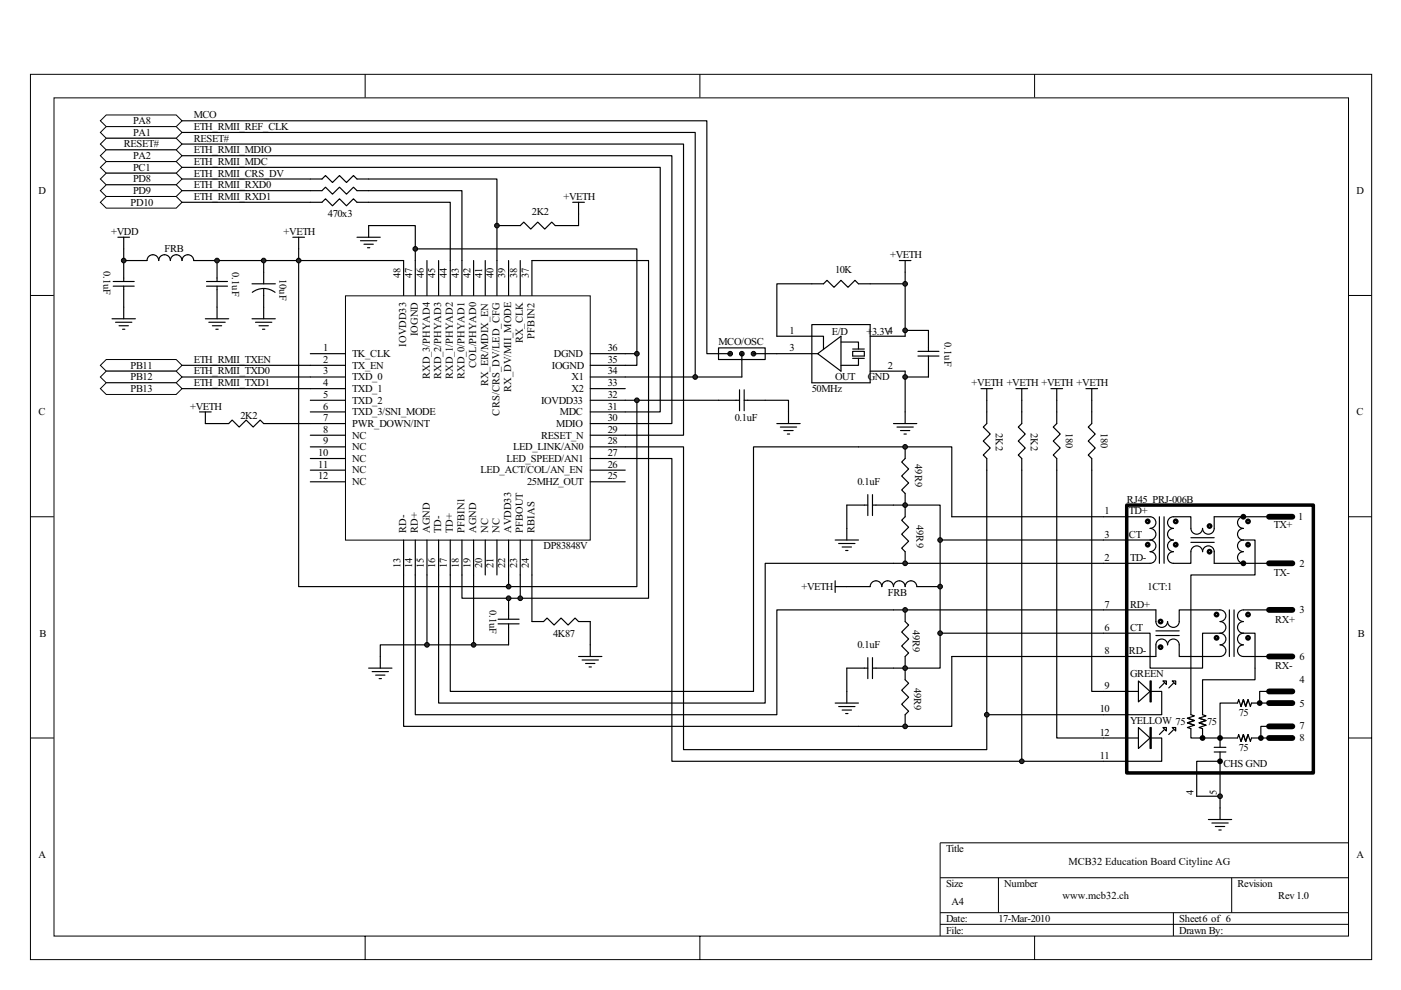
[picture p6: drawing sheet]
<svg xmlns="http://www.w3.org/2000/svg" width="297mm" height="210mm" viewBox="0 0 297 210" stroke-linecap="round" stroke-linejoin="round" font-family="sans-serif">
<g fill="none" stroke="#000" stroke-width=".21">
<path d="M6.5 15.8h284.3v187.7h-284.3zM77.4 15.7v5M148.4 15.7v5M219.4 15.7v5M11.4 20.8h274.5v177.7h-274.5zM6.4 62.7h5M285.9 62.7h4.9M6.4 109.6h5M285.9 109.6h4.9M6.4 156.5h5M285.9 156.5h4.9M285.9 178.8h-86.6v19.7"/>
<path d="M77.4 198.5v5M148.4 198.5v5M199.3 186.2h86.6M199.3 193.6h86.6M199.3 196.1h86.6M211.7 186.2v7.4M219.4 198.5v5M248.8 193.6v4.9M261.1 186.2v7.4"/>
</g>
<g fill="none" stroke="#000" stroke-width=".25">
<path d="M78.2 38h27.2v17.3M43.8 59.7h4.4M46 55.3v4.4M55.9 57.7v2.5M62.1 50.3h2.5M63.3 50.3v2.5M78.2 47.8h9.8v7.5M78.2 40.4h19.7v14.9M78.2 42.9h17.3v12.4M190.7 55.3h2.4M191.9 55.3v16h-7.4M38.6 80h27.2"/>
<path d="M38.6 77.5h27.2M43.8 60.7h4.4M46 60.7v4.4M53.4 60.2h5M53.5 62a4 4 0 0 1 4.8 0M55.9 61.2v3.9M164.7 75h8.7M172.1 68.8h12.4v12.4h-12.4zM173.4 75l4.9-3.7v7.4zM178.3 72.5h3.7v1.5M180.8 74.5h2.5v1h-2.5zM180.8 74h2.5"/>
<path d="M180.8 76h2.5M182 76v1.5h-3.7M184.5 78.7h7.4v11.1M191.9 60.2h-9.9l-.7-.7-1.5 1.4-1.5-1.4-1.5 1.4-1.5-1.4-.7 .7h-9.9v11.1h9.9v2.7M191.9 70.1h4.9v4.4M194.6 75.5h4.5M194.6 74.5h4.5M196.8 75.5v4.5h-4.9M38.6 82.4h27.2M152.3 84.9h4.5M156.8 82.7v4.4M157.8 84.9h4.4"/>
<path d="M157.8 82.7v4.4M164.7 89.8h5M165.4 90.6h3.5M166.2 91.3h2M166.9 92.1h.5M167.2 87.4v2.4M182 94.8h19.8v14.8M189.4 89.8h5M190.2 90.6h3.4M190.9 91.3h2M191.7 92.1h.5M191.9 94.8v2.5l-.7 .7 1.4 1.5-1.4 1.5 1.4 1.4-1.4 1.5 .7 .8v4.9l-.7 .7 1.4 1.5-1.4 1.5 1.4 1.5-1.4 1.5 .7 .7v2.5"/>
<path d="M179.5 107.1h4.5M184 104.9v4.5M185 107.1h4.4M185 104.9v4.5M189.4 119.5h44.5M105.6 131.3h4.5M105.6 132.3h4.5M107.8 126.9v4.4M107.8 132.3v4.5M112.8 131.8h2.4l.8-.7 1.5 1.5 1.5-1.5 1.4 1.5 1.5-1.5 .8 .7h2.4v7.4M122.7 139.2h4.9M123.4 140h3.5"/>
<path d="M184 139.5v4.4M185 139.5v4.4M189.4 129.4h44.5M191.9 129.4v2.4l.7 .8-1.4 1.5 1.4 1.4-1.4 1.5 1.4 1.5-.7 .7v5l.7 .7-1.4 1.5 1.4 1.5-1.4 1.5 1.4 1.5-.7 .7v2.5M201.8 139.2v14.9h-19.8M124.2 140.7h1.9M124.9 141.5h.5M179.5 141.7h4.5M185 141.7h4.4M256.2 173.8h4.9M256.9 174.6h3.5M257.7 175.3h2"/>
<path d="M258.4 176h.5M258.7 171.4v2.4"/>
</g>
<path d="M22.5 24.4h14.9l1.2 1.2-1.2 1.3h-14.9l-1.2-1.3z" fill-rule="evenodd" fill="#fff"/>
<path d="M22.5 24.4h14.9l1.2 1.2-1.2 1.3h-14.9l-1.2-1.3z" fill="none" stroke="#000" stroke-width=".21"/>
<path d="M22.5 26.9h14.9l1.2 1.2-1.2 1.2h-14.9l-1.2-1.2z" fill-rule="evenodd" fill="#fff"/>
<path d="M22.5 26.9h14.9l1.2 1.2-1.2 1.2h-14.9l-1.2-1.2z" fill="none" stroke="#000" stroke-width=".21"/>
<path d="M21.3 30.6l1.2-1.3h14.9l1.2 1.3-1.2 1.2h-14.9z" fill-rule="evenodd" fill="#fff"/>
<path d="M21.3 30.6l1.2-1.3h14.9l1.2 1.3-1.2 1.2h-14.9z" fill="none" stroke="#000" stroke-width=".21"/>
<path d="M21.3 35.5l1.2-1.2h14.9l1.2 1.2-1.2 1.2h-14.9z" fill-rule="evenodd" fill="#fff"/>
<path d="M21.3 35.5l1.2-1.2h14.9l1.2 1.2-1.2 1.2h-14.9z" fill="none" stroke="#000" stroke-width=".21"/>
<path d="M22.5 36.7h14.9l1.2 1.3-1.2 1.2h-14.9l-1.2-1.2z" fill-rule="evenodd" fill="#fff"/>
<path d="M22.5 36.7h14.9l1.2 1.3-1.2 1.2h-14.9l-1.2-1.2z" fill="none" stroke="#000" stroke-width=".21"/>
<path d="M22.5 39.2h14.9l1.2 1.2-1.2 1.3h-14.9l-1.2-1.3z" fill-rule="evenodd" fill="#fff"/>
<path d="M22.5 39.2h14.9l1.2 1.2-1.2 1.3h-14.9l-1.2-1.3z" fill="none" stroke="#000" stroke-width=".21"/>
<path d="M21.3 42.9l1.2-1.2h14.9l1.2 1.2-1.2 1.2h-14.9z" fill-rule="evenodd" fill="#fff"/>
<path d="M21.3 42.9l1.2-1.2h14.9l1.2 1.2-1.2 1.2h-14.9z" fill="none" stroke="#000" stroke-width=".21"/>
<path d="M21.3 77.5l1.2-1.2h14.9l1.2 1.2-1.2 1.2h-14.9z" fill-rule="evenodd" fill="#fff"/>
<path d="M21.3 77.5l1.2-1.2h14.9l1.2 1.2-1.2 1.2h-14.9z" fill="none" stroke="#000" stroke-width=".21"/>
<path d="M22.5 78.7h14.9l1.2 1.3-1.2 1.2h-14.9l-1.2-1.2z" fill-rule="evenodd" fill="#fff"/>
<path d="M22.5 78.7h14.9l1.2 1.3-1.2 1.2h-14.9l-1.2-1.2z" fill="none" stroke="#000" stroke-width=".21"/>
<path d="M21.3 82.4l1.2-1.2h14.9l1.2 1.2-1.2 1.3h-14.9z" fill-rule="evenodd" fill="#fff"/>
<path d="M21.3 82.4l1.2-1.2h14.9l1.2 1.2-1.2 1.3h-14.9z" fill="none" stroke="#000" stroke-width=".21"/>
<g fill="none" stroke="#000" stroke-width=".25">
<path d="M201.8 109.6h32.1M238.9 109.6h4.9a1.23 1.23 0 0 1 1.3 1.2 1.23 1.23 0 0 1-1.3 1.3 1.23 1.23 0 0 1 1.3 1.2 1.23 1.23 0 0 1-1.3 1.2M238.9 114.5h4.9M243.8 114.5a1.23 1.23 0 0 1 1.3 1.3 1.23 1.23 0 0 1-1.3 1.2 1.24 1.24 0 0 1 1.3 1.2 1.24 1.24 0 0 1-1.3 1.3h-4.9M245.8 109.6v9.9M246.8 109.6v9.9M248.8 109.6a1.23 1.23 0 0 0-1.3 1.2 1.23 1.23 0 0 0 1.3 1.3 1.23 1.23 0 0 0-1.3 1.2 1.23 1.23 0 0 0 1.3 1.2 1.24 1.24 0 0 0-1.3 1.3 1.24 1.24 0 0 0 1.3 1.2 1.24 1.24 0 0 0-1.3 1.2 1.24 1.24 0 0 0 1.3 1.3M252.5 114h4.9M252.5 117a1.24 1.24 0 0 1 1.2-1.2 1.24 1.24 0 0 1 1.3 1.2 1.24 1.24 0 0 1 1.2-1.2 1.24 1.24 0 0 1 1.2 1.2v2.5M252.5 115h4.9M257.4 109.6v2.5a1.24 1.24 0 0 1-1.2 1.2 1.24 1.24 0 0 1-1.2-1.2 1.24 1.24 0 0 1-1.3 1.2 1.24 1.24 0 0 1-1.2-1.2M263.6 109.6h5"/>
<path d="M263.6 119.5h5M201.8 139.2h32.1M245.1 133.8h4.9M245.1 129.4v2.4a1.24 1.24 0 0 0 1.2 1.3 1.24 1.24 0 0 0 1.2-1.3 1.24 1.24 0 0 0 1.3 1.3 1.24 1.24 0 0 0 1.2-1.3M245.1 134.8h4.9M250 136.8a1.24 1.24 0 0 0-1.2-1.3 1.24 1.24 0 0 0-1.3 1.3 1.24 1.24 0 0 0-1.2-1.3 1.24 1.24 0 0 0-1.2 1.3v2.4M258.7 129.4a1.23 1.23 0 0 1 1.2 1.2 1.23 1.23 0 0 1-1.2 1.2 1.24 1.24 0 0 1 1.2 1.3 1.24 1.24 0 0 1-1.2 1.2 1.24 1.24 0 0 1 1.2 1.2 1.24 1.24 0 0 1-1.2 1.3 1.24 1.24 0 0 1 1.2 1.2 1.24 1.24 0 0 1-1.2 1.2M260.7 129.4v9.8M261.6 129.4v9.8M263.6 129.4a1.23 1.23 0 0 0-1.2 1.2 1.23 1.23 0 0 0 1.2 1.2 1.24 1.24 0 0 0-1.2 1.3 1.24 1.24 0 0 0 1.2 1.2 1.24 1.24 0 0 0-1.2 1.2 1.24 1.24 0 0 0 1.2 1.3 1.24 1.24 0 0 0-1.2 1.2 1.24 1.24 0 0 0 1.2 1.2"/>
</g>
<g fill="none" stroke="#000" stroke-width=".74">
<circle cx="243.3" cy="115.5" r=".25"/>
<circle cx="243.3" cy="110.6" r=".25"/>
<circle cx="249.3" cy="115.5" r=".25"/>
<circle cx="249.3" cy="110.6" r=".25"/>
<circle cx="256.4" cy="117" r=".25"/>
<circle cx="256.4" cy="111.6" r=".25"/>
<circle cx="257.9" cy="130.3" r=".25"/>
<circle cx="257.9" cy="135.3" r=".25"/>
<circle cx="264.6" cy="130.3" r=".25"/>
<circle cx="264.6" cy="135.3" r=".25"/>
</g>
<circle cx="246.1" cy="137.3" r=".25" fill="#fff"/>
<circle cx="246.1" cy="137.3" r=".25" fill="none" stroke="#000" stroke-width=".74"/>
<circle cx="246.1" cy="131.8" r=".25" fill="#fff"/>
<g fill="none" stroke="#000" stroke-width=".74">
<path d="M238.9 107.1h39.6v56.8h-39.6z"/>
<circle cx="264.6" cy="115.5" r=".25"/>
<circle cx="264.6" cy="110.6" r=".25"/>
<circle cx="246.1" cy="131.8" r=".25"/>
<circle cx="255" cy="156.5" r=".25"/>
<circle cx="258.7" cy="156.5" r=".25"/>
<circle cx="267.1" cy="149.1" r=".25"/>
<circle cx="267.3" cy="156.5" r=".25"/>
<circle cx="258.7" cy="161.5" r=".25"/>
</g>
<g fill="none" stroke="#000" stroke-width=".25">
<path d="M233.9 109.6h5M233.9 114.5h5M233.9 119.5h5M248.8 109.6h3.7v2.5M252.5 117v2.5h-3.7M257.4 109.6h6.2a1.23 1.23 0 0 0-1.2 1.2 1.23 1.23 0 0 0 1.2 1.3 1.23 1.23 0 0 0-1.2 1.2 1.23 1.23 0 0 0 1.2 1.2M263.6 114.5a1.23 1.23 0 0 0-1.2 1.3 1.23 1.23 0 0 0 1.2 1.2 1.24 1.24 0 0 0-1.2 1.2 1.24 1.24 0 0 0 1.2 1.3h-6.2M263.6 114.5h2.5v7.5h-13.6v29.6l.7 .2-1.4 .5 1.4 .5-1.4 .5 1.4 .5M233.9 129.4h11.2M233.9 134.3h5M233.9 139.2h11.2M250 136.8v2.4h8.7"/>
<path d="M258.7 129.4h-8.7v2.4M263.6 134.3h2.5v9.9h-11.1v7.4l.7 .2-1.5 .5 1.5 .5-1.5 .5 1.5 .5M263.6 129.4h5M263.6 139.2h5M246.8 154.8l-1 1M248.8 154.8l-1 1M251.8 152.3l1.4 .5-1.4 .5 1.4 .5-1.4 .5 .7 .3v1.9h6.2M254.2 152.3l1.5 .5-1.5 .5 1.5 .5-1.5 .5 .8 .3v1.9M257.4 158.5h2.5M257.4 159.5h2.5M258.7 156.5v2M258.7 159.5v2"/>
<path d="M264.6 148.4l-.5 1.5-.5-1.5-.5 1.5-.5-1.5-.2 .7h-3.7v7.4M264.6 155.8l-.5 1.5-.5-1.5-.5 1.5-.5-1.5-.2 .7h-3.7M268.6 149.1h-3.3l-.2 .8-.5-1.5-.5 1.5-.5-1.5-.5 1.5M268.6 156.5h-3.3l-.2 .8-.5-1.5-.5 1.5-.5-1.5-.5 1.5M268.6 154.1h-1.3v2.4M268.6 146.7h-1.5v2.4M253.7 163.9v5M258.7 163.9v5"/>
</g>
<path d="M269.1 119.5h4.9M269.1 109.6h4.9M269.1 139.2h4.9M269.1 129.4h4.9M269.1 146.7h4.9M269.1 154.1h4.9M269.1 156.5h4.9M269.1 149.1h4.9" fill="none" stroke="#000" stroke-width="1.2"/>
<path d="M241.4 154.3l2.4 2.2-2.4 2.3z" fill="#fff"/>
<path d="M241.4 154.3l2.4 2.2-2.4 2.3z" fill="none" stroke="#000" stroke-width=".25"/>
<path d="M243.8 154.3h.3v4.5h-.3z" fill="#fff"/>
<path d="M243.8 154.3h.3v4.5h-.3z" fill="none" stroke="#000" stroke-width=".25"/>
<path d="M248.5 154.3h.8v.7z" fill="#fff"/>
<path d="M248.5 154.3h.8v.7z" fill="none" stroke="#000" stroke-width=".25"/>
<path d="M246.6 154.3h.7v.7z" fill="#fff"/>
<path d="M238.9 156.5h2.5M243.8 156.5h2.5v5h-7.4M246.6 154.3h.7v.7zM246.8 144.9l-1 1M248.8 144.9l-1 1" fill="none" stroke="#000" stroke-width=".25"/>
<path d="M241.4 144.4l2.4 2.3-2.4 2.2z" fill="#fff"/>
<path d="M241.4 144.4l2.4 2.3-2.4 2.2z" fill="none" stroke="#000" stroke-width=".25"/>
<path d="M243.8 144.4h.3v4.5h-.3z" fill="#fff"/>
<path d="M243.8 144.4h.3v4.5h-.3z" fill="none" stroke="#000" stroke-width=".25"/>
<path d="M248.5 144.4h.8v.8z" fill="#fff"/>
<path d="M248.5 144.4h.8v.8z" fill="none" stroke="#000" stroke-width=".25"/>
<path d="M246.6 144.4h.7v.8z" fill="#fff"/>
<g fill="none" stroke="#000" stroke-width=".25">
<path d="M208 82.4h2.5M209.2 82.4v7.4l-.7 .8 1.5 1.5-1.5 1.4 1.5 1.5-1.5 1.5 .7 .8v54.3M215.4 82.4h2.5M216.6 82.4v7.4l-.7 .8 1.5 1.5-1.5 1.4 1.5 1.5-1.5 1.5 .7 .8v64.2M222.8 82.4h2.5M224.1 82.4v7.4l-.8 .8 1.5 1.5-1.5 1.4 1.5 1.5-1.5 1.5 .8 .8v59.2h14.8M230.2 82.4h2.5M231.5 82.4v7.4l-.8 .8 1.5 1.5-1.5 1.4 1.5 1.5-1.5 1.5 .8 .8v49.4h9.9M238.9 134.3h4.9v7.4h11.2v-7.4h3.7M243.8 146.7h2.5v4.9h-12.4M246.6 144.4h.7v.8zM233.9 161.5h5"/>
<path d="M253.7 163.9v-2.4h5v2.4"/>
</g>
<g fill="none" stroke="#000" stroke-width=".74">
<circle cx="263.6" cy="119.5" r=".25"/>
<circle cx="263.6" cy="109.6" r=".25"/>
</g>
<path d="M21.3 33l1.2-1.2h14.9l1.2 1.2-1.2 1.3h-14.9z" fill-rule="evenodd" fill="#fff"/>
<path d="M21.3 33l1.2-1.2h14.9l1.2 1.2-1.2 1.3h-14.9z" fill="none" stroke="#000" stroke-width=".21"/>
<g fill="none" stroke="#000" stroke-width=".25">
<path d="M38.6 38h29.7l.7-.8 1.5 1.5 1.5-1.5 1.5 1.5 1.4-1.5 .8 .8h2.5M24 59.7h4.5M25 50.3h2.5M26.2 50.3v2.5M36.1 55.3a1.24 1.24 0 0 1 1.3-1.3 1.24 1.24 0 0 1 1.2 1.3 1.24 1.24 0 0 1 1.2-1.3 1.24 1.24 0 0 1 1.3 1.3h4.9M36.1 55.3a1.24 1.24 0 0 0-1.2-1.3 1.24 1.24 0 0 0-1.3 1.3 1.24 1.24 0 0 0-1.2-1.3 1.24 1.24 0 0 0-1.2 1.3h-5v4.4M38.6 42.9h29.7l.7-.7 1.5 1.5 1.5-1.5 1.5 1.5 1.4-1.5 .8 .7h2.5M38.6 40.4h29.7l.7-.7 1.5 1.5 1.5-1.5 1.5 1.5 1.4-1.5 .8 .7h2.5M23.8 67.6h4.9M24 60.7h4.5M24.5 68.4h3.5M25.2 69.1h2"/>
<path d="M26 69.8h.5M26.2 60.7v6.9M177.1 114.5h4.9M177.8 115.3h3.5M178.6 116h1.9M179.3 116.8h.5M179.5 107.1v7.4M189.4 107.1h9.9v34.6h-9.9M199.3 114.5h34.6M177.1 123.2v2.5M199.3 124.4h-4.9a1.24 1.24 0 0 0-1.3-1.2 1.24 1.24 0 0 0-1.2 1.2 1.24 1.24 0 0 0-1.2-1.2 1.24 1.24 0 0 0-1.3 1.2 1.24 1.24 0 0 0-1.2-1.2 1.24 1.24 0 0 0-1.2 1.2 1.24 1.24 0 0 0-1.3-1.2 1.24 1.24 0 0 0-1.2 1.2h-7.4M177.1 149.1h4.9"/>
<path d="M177.8 149.9h3.5M178.6 150.6h1.9M179.3 151.3h.5M179.5 141.7v7.4"/>
</g>
<path d="M73.3 62.8h51.8v51.8h-51.8z" fill="#fff"/>
<path d="M73.2 62.7h51.9v51.9h-51.9z" fill="none" stroke="#000" stroke-width=".21"/>
<g fill="none" stroke="#000" stroke-width=".25">
<path d="M38.6 28.1h108.8v51.9M26.2 52.8v2.5M46 55.3h39.6v7.4M63.3 52.8v71.6h44.5M88 55.3v7.4M88 52.8h47v22.2M90.5 55.3v7.4M93 55.3v7.4M95.5 55.3v7.4M97.9 55.3v7.4M100.4 55.3v7.4M102.9 55.3v7.4"/>
<path d="M105.4 55.3v7.4M107.8 55.3v7.4M110.3 55.3v7.4M43.5 67.6h5M44.3 68.4h3.4M45 69.1h2M45.8 69.8h.5M46 65.1v2.5M53.4 67.6h5M54.2 68.4h3.4M54.9 69.1h2M55.7 69.8h.5"/>
<path d="M55.9 65.1v2.5M65.8 75h7.4M65.8 77.5h7.4M65.8 80h7.4M112.8 62.7v-7.4h24.7v71.6h-27.2M125.1 75h9.9v2.5h-9.9M125.1 80h32.2M42.3 87.4h2.5M43.5 87.4v2.4h5l.7-.7 1.5 1.5 1.5-1.5 1.5 1.5 1.5-1.5 .7 .7h17.3M65.8 82.4h7.4M65.8 84.9h7.4M65.8 87.4h7.4"/>
<path d="M65.8 92.3h7.4M65.8 94.8h7.4M65.8 97.3h7.4M65.8 99.7h7.4M125.1 97.3h17.4v64.2h91.4M125.1 94.8h19.8v64.2h64.3v-7.4h24.7M125.1 84.9h9.9v39.5h-27.2v-9.9M125.1 82.4h7.5M125.1 87.4h7.5M125.1 89.8h7.5M125.1 92.3h7.5M125.1 99.7h7.5"/>
<path d="M182 94.8h-22.2v51.9h-64.3v-32.2M65.8 102.2h7.4M85.6 114.5v39.6h96.4M88 114.5v37.1h76.7v-22.2h24.7M90.5 114.5v22.3h9.9M93 114.5v34.6h69.2v-29.6h27.2M97.9 114.5v12.4h12.4v-12.4M100.4 114.5v22.3h7.4M102.9 114.5v7.5M105.4 114.5v7.5M112.8 114.5v7.5M125.1 102.2h7.5"/>
<path d="M80.6 139.2v2.5M199.3 134.3h34.6M78.2 141.7h4.9M78.9 142.4h3.5M79.6 143.2h2M80.4 143.9h.5M253.7 168.9h5"/>
</g>
<circle cx="154.8" cy="75" r=".49" fill="#252525"/>
<circle cx="154.8" cy="75" r=".49" fill="none" stroke="#000" stroke-width=".21"/>
<circle cx="157.3" cy="75" r=".49" fill="#252525"/>
<circle cx="157.3" cy="75" r=".49" fill="none" stroke="#000" stroke-width=".21"/>
<circle cx="159.8" cy="75" r=".49" fill="#252525"/>
<circle cx="159.8" cy="75" r=".49" fill="none" stroke="#000" stroke-width=".21"/>
<g fill="none" stroke="#000" stroke-width=".25">
<path d="M38.6 25.6h111.3v49.4h4.9M38.6 35.5h101.4v51.9h-7.4M38.6 33h103.9v56.8h-9.9M38.6 30.6h106.3v61.7h-12.3M75.7 50.3h4.9M76.4 51.1h3.5M77.2 51.8h1.9M77.9 52.5h.5M78.2 47.8v2.5M121.4 42.9h2.5M122.7 42.9v4.9h-5l-.7-.7-1.5 1.5-1.5-1.5-1.5 1.5-1.5-1.5-.7 .7h-4.9M152.3 73.8h9.9v2.5h-9.9z"/>
<path d="M157.3 75v5M159.8 75h4.9"/>
</g>
<circle cx="191.9" cy="70.1" r=".49" fill="#252525"/>
<circle cx="191.9" cy="70.1" r=".49" fill="none" stroke="#000" stroke-width=".21"/>
<circle cx="191.9" cy="60.2" r=".49" fill="#252525"/>
<circle cx="191.9" cy="60.2" r=".49" fill="none" stroke="#000" stroke-width=".21"/>
<circle cx="88" cy="52.8" r=".49" fill="#252525"/>
<circle cx="88" cy="52.8" r=".49" fill="none" stroke="#000" stroke-width=".21"/>
<circle cx="107.8" cy="124.4" r=".49" fill="#252525"/>
<circle cx="107.8" cy="124.4" r=".49" fill="none" stroke="#000" stroke-width=".21"/>
<circle cx="135" cy="75" r=".49" fill="#252525"/>
<circle cx="135" cy="75" r=".49" fill="none" stroke="#000" stroke-width=".21"/>
<circle cx="105.4" cy="47.8" r=".49" fill="#252525"/>
<circle cx="105.4" cy="47.8" r=".49" fill="none" stroke="#000" stroke-width=".21"/>
<circle cx="191.9" cy="119.5" r=".49" fill="#252525"/>
<circle cx="191.9" cy="119.5" r=".49" fill="none" stroke="#000" stroke-width=".21"/>
<circle cx="191.9" cy="107.1" r=".49" fill="#252525"/>
<circle cx="191.9" cy="107.1" r=".49" fill="none" stroke="#000" stroke-width=".21"/>
<circle cx="191.9" cy="94.8" r=".49" fill="#252525"/>
<circle cx="191.9" cy="94.8" r=".49" fill="none" stroke="#000" stroke-width=".21"/>
<circle cx="191.9" cy="129.4" r=".49" fill="#252525"/>
<circle cx="191.9" cy="129.4" r=".49" fill="none" stroke="#000" stroke-width=".21"/>
<circle cx="191.9" cy="141.7" r=".49" fill="#252525"/>
<circle cx="191.9" cy="141.7" r=".49" fill="none" stroke="#000" stroke-width=".21"/>
<circle cx="191.9" cy="154.1" r=".49" fill="#252525"/>
<circle cx="191.9" cy="154.1" r=".49" fill="none" stroke="#000" stroke-width=".21"/>
<circle cx="199.3" cy="114.5" r=".49" fill="#252525"/>
<circle cx="199.3" cy="114.5" r=".49" fill="none" stroke="#000" stroke-width=".21"/>
<circle cx="199.3" cy="124.4" r=".49" fill="#252525"/>
<circle cx="199.3" cy="124.4" r=".49" fill="none" stroke="#000" stroke-width=".21"/>
<circle cx="199.3" cy="134.3" r=".49" fill="#252525"/>
<circle cx="199.3" cy="134.3" r=".49" fill="none" stroke="#000" stroke-width=".21"/>
<path d="M258.7 168.9v2.5" fill="none" stroke="#000" stroke-width=".25"/>
<circle cx="258.7" cy="168.9" r=".49" fill="#252525"/>
<circle cx="258.7" cy="168.9" r=".49" fill="none" stroke="#000" stroke-width=".21"/>
<path d="M135 84.9h17.3" fill="none" stroke="#000" stroke-width=".25"/>
<circle cx="216.6" cy="161.5" r=".49" fill="#252525"/>
<circle cx="216.6" cy="161.5" r=".49" fill="none" stroke="#000" stroke-width=".21"/>
<circle cx="209.2" cy="151.6" r=".49" fill="#252525"/>
<circle cx="209.2" cy="151.6" r=".49" fill="none" stroke="#000" stroke-width=".21"/>
<circle cx="147.4" cy="80" r=".49" fill="#252525"/>
<circle cx="147.4" cy="80" r=".49" fill="none" stroke="#000" stroke-width=".21"/>
<circle cx="63.3" cy="55.3" r=".49" fill="#252525"/>
<circle cx="63.3" cy="55.3" r=".49" fill="none" stroke="#000" stroke-width=".21"/>
<path d="M55.9 55.3v2.4" fill="none" stroke="#000" stroke-width=".25"/>
<circle cx="55.9" cy="55.3" r=".49" fill="#252525"/>
<circle cx="55.9" cy="55.3" r=".49" fill="none" stroke="#000" stroke-width=".21"/>
<circle cx="26.2" cy="55.3" r=".49" fill="#252525"/>
<circle cx="26.2" cy="55.3" r=".49" fill="none" stroke="#000" stroke-width=".21"/>
<circle cx="46" cy="55.3" r=".49" fill="#252525"/>
<circle cx="46" cy="55.3" r=".49" fill="none" stroke="#000" stroke-width=".21"/>
<circle cx="135" cy="84.9" r=".49" fill="#252525"/>
<circle cx="135" cy="84.9" r=".49" fill="none" stroke="#000" stroke-width=".21"/>
<path d="M90.5 136.8h-9.9v2.4" fill="none" stroke="#000" stroke-width=".25"/>
<circle cx="90.5" cy="136.8" r=".49" fill="#252525"/>
<circle cx="90.5" cy="136.8" r=".49" fill="none" stroke="#000" stroke-width=".21"/>
<circle cx="110.3" cy="126.9" r=".49" fill="#252525"/>
<circle cx="110.3" cy="126.9" r=".49" fill="none" stroke="#000" stroke-width=".21"/>
<circle cx="107.8" cy="126.9" r=".49" fill="#252525"/>
<circle cx="107.8" cy="126.9" r=".49" fill="none" stroke="#000" stroke-width=".21"/>
<circle cx="100.4" cy="136.8" r=".49" fill="#252525"/>
<circle cx="100.4" cy="136.8" r=".49" fill="none" stroke="#000" stroke-width=".21"/>
<path d="M162.2 84.9h5v2.5M112.8 122v9.8" fill="none" stroke="#000" stroke-width=".25"/>
<circle cx="191.9" cy="80" r=".49" fill="#252525"/>
<circle cx="191.9" cy="80" r=".49" fill="none" stroke="#000" stroke-width=".21"/>
<g font-size="2.2">
<text x="28.2" y="26.3">PA8</text>
<text x="28.2" y="28.8">PA1</text>
<text x="41.1" y="25.1">MCO</text>
<text x="41.1" y="27.5">ETH_RMII_REF_CLK</text>
<text x="26.3" y="31.3">RESET#</text>
<text x="28.2" y="33.7">PA2</text>
<text x="41.1" y="30.1">RESET#</text>
<text x="41.1" y="32.5">ETH_RMII_MDIO</text>
<text x="41.1" y="35">ETH_RMII_MDC</text>
<text x="8.1" y="41.2">D</text>
<text x="28.2" y="36.3">PC1</text>
<text x="28.2" y="38.7">PD8</text>
<text x="28.2" y="41.2">PD9</text>
<text x="41.1" y="37.4">ETH_RMII_CRS_DV</text>
<text x="41.1" y="39.9">ETH_RMII_RXD0</text>
<text x="287.6" y="41.2">D</text>
<text x="27.7" y="43.6">PD10</text>
<text x="41.1" y="42.4">ETH_RMII_RXD1</text>
<text x="69.5" y="46.1">470x3</text>
<text x="112.8" y="45.6">2K2</text>
<text x="119.5" y="42.4">+VETH</text>
<text x="23.6" y="49.8">+VDD</text>
<text x="34.9" y="53.5">FRB</text>
<text x="60.1" y="49.8">+VETH</text>
<text x="21.9" y="57.5" transform="rotate(90 21.9 57.5)">0.1uF</text>
<text x="49.2" y="57.8" transform="rotate(90 49.2 57.8)">0.1uF</text>
<text x="59.3" y="59.2" transform="rotate(90 59.3 59.2)">10uF</text>
<text x="84.9" y="58.9" transform="rotate(-90 84.9 58.9)">48</text>
<text x="87.4" y="58.9" transform="rotate(-90 87.4 58.9)">47</text>
<text x="89.8" y="58.9" transform="rotate(-90 89.8 58.9)">46</text>
<text x="92.3" y="58.9" transform="rotate(-90 92.3 58.9)">45</text>
<text x="94.8" y="58.9" transform="rotate(-90 94.8 58.9)">44</text>
<text x="97.3" y="58.9" transform="rotate(-90 97.3 58.9)">43</text>
<text x="99.7" y="58.9" transform="rotate(-90 99.7 58.9)">42</text>
<text x="102.2" y="58.9" transform="rotate(-90 102.2 58.9)">41</text>
<text x="104.7" y="58.9" transform="rotate(-90 104.7 58.9)">40</text>
<text x="107.1" y="58.9" transform="rotate(-90 107.1 58.9)">39</text>
<text x="109.7" y="58.9" transform="rotate(-90 109.7 58.9)">38</text>
<text x="112.1" y="58.9" transform="rotate(-90 112.1 58.9)">37</text>
<text x="177" y="57.9">10K</text>
<text x="188.7" y="54.7">+VETH</text>
<text x="88.6" y="71.3" transform="rotate(-90 88.6 71.3)">IOGND</text>
<text x="113.3" y="71.8" transform="rotate(-90 113.3 71.8)">PFBIN2</text>
<text x="167.4" y="70.8">1</text>
<text x="176.4" y="71">E/D</text>
<text x="183.7" y="71">+3.3V4</text>
<text x="41.1" y="77">ETH_RMII_TXEN</text>
<text x="68.5" y="74.5">1</text>
<text x="68.5" y="77">2</text>
<text x="74.7" y="75.7">TK_CLK</text>
<text x="86.1" y="73.5" transform="rotate(-90 86.1 73.5)">IOVDD33</text>
<text x="100.9" y="78" transform="rotate(-90 100.9 78)">COL/PHYAD0</text>
<text x="110.8" y="72.8" transform="rotate(-90 110.8 72.8)">RX_CLK</text>
<text x="117.4" y="75.7">DGND</text>
<text x="128.9" y="74.5">36</text>
<text x="128.9" y="77">35</text>
<text x="152.3" y="73.2">MCO/OSC</text>
<text x="167.4" y="74.5">3</text>
<text x="200.2" y="72.6" transform="rotate(90 200.2 72.6)">0.1uF</text>
<text x="27.7" y="78.2">PB11</text>
<text x="27.7" y="80.7">PB12</text>
<text x="27.7" y="83.2">PB13</text>
<text x="41.1" y="79.4">ETH_RMII_TXD0</text>
<text x="41.1" y="81.9">ETH_RMII_TXD1</text>
<text x="68.5" y="79.4">3</text>
<text x="68.5" y="81.9">4</text>
<text x="74.7" y="78.2">TX_EN</text>
<text x="74.7" y="80.7">TXD_0</text>
<text x="74.7" y="83.2">TXD_1</text>
<text x="91.1" y="80.4" transform="rotate(-90 91.1 80.4)">RXD_3/PHYAD4</text>
<text x="93.6" y="80.4" transform="rotate(-90 93.6 80.4)">RXD_2/PHYAD3</text>
<text x="96" y="80.4" transform="rotate(-90 96 80.4)">RXD_1/PHYAD2</text>
<text x="98.5" y="80.4" transform="rotate(-90 98.5 80.4)">RXD_0/PHYAD1</text>
<text x="103.5" y="82" transform="rotate(-90 103.5 82)">RX_ER/MDIX_EN</text>
<text x="108.4" y="83.2" transform="rotate(-90 108.4 83.2)">RX_DV/MII_MODE</text>
<text x="117" y="78.2">IOGND</text>
<text x="121.2" y="83.2">X2</text>
<text x="121.2" y="80.7">X1</text>
<text x="128.9" y="81.9">33</text>
<text x="128.9" y="79.4">34</text>
<text x="172.1" y="83.2">50MHz</text>
<text x="177" y="80.7">OUT</text>
<text x="184" y="80.7">GND</text>
<text x="188.2" y="78.2">2</text>
<text x="206" y="81.9">+VETH +VETH +VETH +VETH</text>
<text x="8.1" y="88.1">C</text>
<text x="40.3" y="86.9">+VETH</text>
<text x="51" y="88.8">2K2</text>
<text x="68.5" y="84.4">5</text>
<text x="68.5" y="86.9">6</text>
<text x="68.5" y="89.3">7</text>
<text x="74.7" y="85.6">TXD_2</text>
<text x="74.7" y="88.1">TXD_3/SNI_MODE</text>
<text x="105.9" y="88.1" transform="rotate(-90 105.9 88.1)">CRS/CRS_DV/LED_CFG</text>
<text x="114.7" y="85.6">IOVDD33</text>
<text x="118.7" y="88.1">MDC</text>
<text x="128.9" y="89.3">30</text>
<text x="128.9" y="86.9">31</text>
<text x="128.9" y="84.4">32</text>
<text x="155.8" y="89.3">0.1uF</text>
<text x="287.6" y="88.1">C</text>
<text x="68.5" y="91.8">8</text>
<text x="68.5" y="94.2">9</text>
<text x="74.7" y="90.5">PWR_DOWN/INT</text>
<text x="74.7" y="93.1">NC</text>
<text x="74.7" y="95.5">NC</text>
<text x="108.8" y="95.5">LED_LINK/AN0</text>
<text x="114.7" y="93.1">RESET_N</text>
<text x="117.9" y="90.5">MDIO</text>
<text x="128.9" y="94.2">28</text>
<text x="128.9" y="91.8">29</text>
<text x="211.2" y="91.8" transform="rotate(90 211.2 91.8)">2K2</text>
<text x="218.5" y="91.8" transform="rotate(90 218.5 91.8)">2K2</text>
<text x="226" y="91.8" transform="rotate(90 226 91.8)">180</text>
<text x="233.4" y="91.8" transform="rotate(90 233.4 91.8)">180</text>
<text x="67.5" y="96.7">10</text>
<text x="67.5" y="99.2">11</text>
<text x="67.5" y="101.7">12</text>
<text x="74.7" y="98">NC</text>
<text x="74.7" y="100.4">NC</text>
<text x="101.9" y="100.4">LED_ACT/COL/AN_EN</text>
<text x="107.4" y="98">LED_SPEED/AN1</text>
<text x="128.9" y="96.7">27</text>
<text x="128.9" y="99.2">26</text>
<text x="128.9" y="101.7">25</text>
<text x="194.1" y="98.5" transform="rotate(90 194.1 98.5)">49R9</text>
<text x="74.7" y="102.9">NC</text>
<text x="111.8" y="102.9">25MHZ_OUT</text>
<text x="181.8" y="102.9">0.1uF</text>
<text x="238.9" y="106.6">RJ45_PRJ-006B</text>
<text x="86.1" y="113" transform="rotate(-90 86.1 113)">RD-</text>
<text x="88.6" y="113" transform="rotate(-90 88.6 113)">RD+</text>
<text x="91.1" y="113" transform="rotate(-90 91.1 113)">AGND</text>
<text x="93.6" y="113" transform="rotate(-90 93.6 113)">TD-</text>
<text x="96" y="113" transform="rotate(-90 96 113)">TD+</text>
<text x="98.5" y="113" transform="rotate(-90 98.5 113)">PFBIN1</text>
<text x="100.9" y="113" transform="rotate(-90 100.9 113)">AGND</text>
<text x="103.5" y="113" transform="rotate(-90 103.5 113)">NC</text>
<text x="105.9" y="113" transform="rotate(-90 105.9 113)">NC</text>
<text x="108.4" y="113" transform="rotate(-90 108.4 113)">AVDD33</text>
<text x="110.8" y="113" transform="rotate(-90 110.8 113)">PFBOUT</text>
<text x="113.3" y="113" transform="rotate(-90 113.3 113)">RBIAS</text>
<text x="194.3" y="111.3" transform="rotate(90 194.3 111.3)">49R9</text>
<text x="234.2" y="109.1">1</text>
<text x="239.3" y="109.1">TD+</text>
<text x="270.1" y="112">TX+</text>
<text x="275.2" y="110.3">1</text>
<text x="115.2" y="116.5">DP83848V</text>
<text x="234.2" y="114.1">3</text>
<text x="234.2" y="119">2</text>
<text x="239.3" y="114.1">CT</text>
<text x="239.6" y="119">TD-</text>
<text x="84.9" y="120.5" transform="rotate(-90 84.9 120.5)">13</text>
<text x="87.4" y="120.5" transform="rotate(-90 87.4 120.5)">14</text>
<text x="89.8" y="120.5" transform="rotate(-90 89.8 120.5)">15</text>
<text x="92.3" y="120.5" transform="rotate(-90 92.3 120.5)">16</text>
<text x="94.8" y="120.5" transform="rotate(-90 94.8 120.5)">17</text>
<text x="97.3" y="120.5" transform="rotate(-90 97.3 120.5)">18</text>
<text x="99.7" y="120.5" transform="rotate(-90 99.7 120.5)">19</text>
<text x="102.2" y="120.5" transform="rotate(-90 102.2 120.5)">20</text>
<text x="104.7" y="120.5" transform="rotate(-90 104.7 120.5)">21</text>
<text x="107.1" y="120.5" transform="rotate(-90 107.1 120.5)">22</text>
<text x="109.7" y="120.5" transform="rotate(-90 109.7 120.5)">23</text>
<text x="112.1" y="120.5" transform="rotate(-90 112.1 120.5)">24</text>
<text x="169.9" y="125.1">+VETH</text>
<text x="243.3" y="125.1">1CT:1</text>
<text x="270.1" y="122.2">TX-</text>
<text x="275.5" y="120.2">2</text>
<text x="103.8" y="129.4" transform="rotate(90 103.8 129.4)">0.1uF</text>
<text x="188.2" y="126.4">FRB</text>
<text x="234.2" y="128.9">7</text>
<text x="239.6" y="128.9">RD+</text>
<text x="275.5" y="130.1">3</text>
<text x="8.4" y="135">B</text>
<text x="117.3" y="135">4K87</text>
<text x="181.8" y="137.5">0.1uF</text>
<text x="193.5" y="133.5" transform="rotate(90 193.5 133.5)">49R9</text>
<text x="234.2" y="133.8">6</text>
<text x="239.6" y="133.8">CT</text>
<text x="270.3" y="132.1">RX+</text>
<text x="287.9" y="135">B</text>
<text x="234.2" y="138.7">8</text>
<text x="239.3" y="138.7">RD-</text>
<text x="239.6" y="143.7">GREEN</text>
<text x="270.3" y="141.9">RX-</text>
<text x="275.5" y="140">6</text>
<text x="193.8" y="145.9" transform="rotate(90 193.8 145.9)">49R9</text>
<text x="234.2" y="146.1">9</text>
<text x="275.5" y="144.9">4</text>
<text x="275.5" y="149.9">5</text>
<text x="233.2" y="151">10</text>
<text x="239.6" y="153.5">YELLOW 75</text>
<text x="255.9" y="153.8">75</text>
<text x="262.6" y="151.8">75</text>
<text x="275.5" y="154.5">7</text>
<text x="233.2" y="156">12</text>
<text x="233.2" y="161">11</text>
<text x="262.6" y="159.3">75</text>
<text x="275.5" y="157.2">8</text>
<text x="259.4" y="162.6">CHS GND</text>
<text x="253.1" y="168.7" transform="rotate(-90 253.1 168.7)">4</text>
<text x="258" y="168.7" transform="rotate(-90 258 168.7)">5</text>
<text x="8.1" y="181.9">A</text>
<text x="200.6" y="180.7">Title</text>
<text x="226.6" y="183.4">MCB32 Education Board Cityline AG</text>
<text x="287.6" y="181.9">A</text>
<text x="200.6" y="188.1">Size</text>
<text x="201.8" y="191.9">A4</text>
<text x="212.9" y="188.1">Number</text>
<text x="225.3" y="190.8">www.mcb32.ch</text>
<text x="262.4" y="188.1">Revision</text>
<text x="271" y="190.6">Rev 1.0</text>
<text x="200.6" y="195.5">Date:</text>
<text x="211.7" y="195.5">17-Mar-2010</text>
<text x="250" y="195.5">Sheet6 of 6</text>
<text x="200.6" y="198">File:</text>
<text x="250" y="198">Drawn By:</text>
</g>
</svg>
